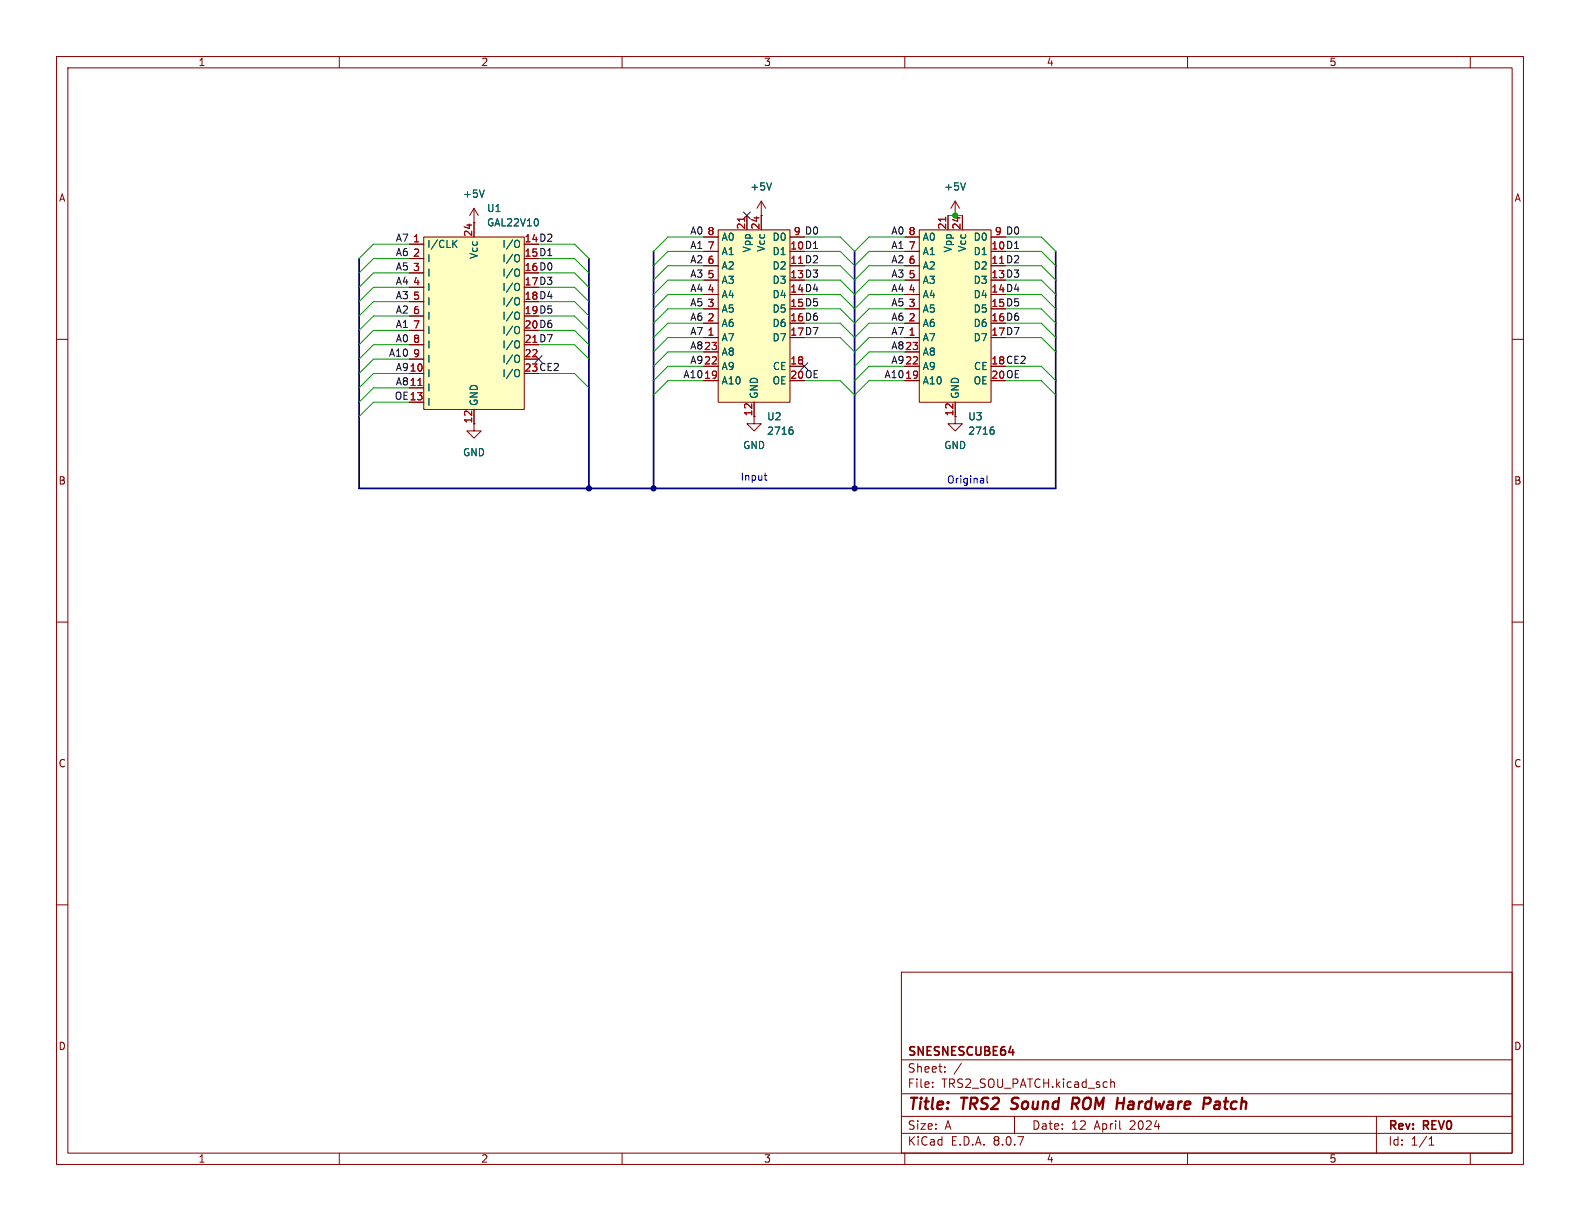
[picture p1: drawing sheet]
<svg xmlns="http://www.w3.org/2000/svg" width="279mm" height="216mm" viewBox="0 0 279 216" stroke-linecap="round" stroke-linejoin="round" font-family="sans-serif">
<g fill="none" stroke="#840000" stroke-width=".18">
<path d="M10 10h259.4v195.9h-259.4zM12 12h255.4v191.9h-255.4zM60 10v2M110 10v2M160 10v2M210 10v2M260 10v2M83.8 39.4h.1M83.8 36.8l-.7 1.3M83.8 36.8v2.6M83.8 36.8l.8 1.3M10 60h2"/>
<path d="M83.8 74.9v1.3h1.3l-1.3 1.3-1.3-1.3h1.3M133.3 73.7v1.2h1.3l-1.3 1.3-1.2-1.3h1.2M168.9 73.7v1.2h1.3l-1.3 1.3-1.3-1.3h1.3M267.4 60h2M10 110h2M267.4 110h2M10 160h2M159.4 171.9h108v32h-108zM267.4 160h2M159.4 197.4h108M159.4 193.4h108M159.4 187.4h108"/>
<path d="M164.9 192.1v.2M164.9 191.4v.1M167.1 189.4v.2M167.1 188.7v.1M170 188l-1.3 1.9M179.4 197.4v3M196.4 190.8v1.5M196.4 191.4l.2-.1 .4 .1 .1 .9M243.4 197.4v6.5M60 203.9v2M110 203.9v2M159.4 200.4h108"/>
<path d="M160 203.9v2M210 203.9v2M252.7 202.5h.9M252.7 201.4l.4-.4v1.5M260 203.9v2"/>
</g>
<path d="M178.8 196l.2 .1M179.1 194.3l-.2 .2 .1 .4M190.1 195.2l.6 .9M190.5 194.1h-.7l-.3 2M190.6 195.1l-1 .1M213 194.1l.9 .1a.58 .58 0 0 1-.3 1M215.5 194.8l-.6 .1M215.5 195.3h-.5a.4 .4 0 0 0-.3 .4 .4 .4 0 0 0 .2 .4h.5" fill="none" stroke="#840000" stroke-width=".4"/>
<path d="M178.4 186.1h.9" fill="none" stroke="#840000" stroke-width=".3"/>
<path d="M85.6 33.6l-.4 1.3" fill="none" stroke="#006464" stroke-width=".18"/>
<path d="M127 40.6h12.7v30.5h-12.7z" fill="#ffffc2"/>
<g fill="none" stroke="#840000" stroke-width=".18">
<path d="M132.1 38.1v2.5M134.6 38.1v2.5M124.5 59.7h2.5M124.5 57.2h2.5M124.5 54.6h2.5M124.5 52.1h2.5M124.5 49.5h2.5M124.5 47h2.5M124.5 44.5h2.5M124.5 41.9h2.5M127 40.6h12.7v30.5h-12.7zM139.7 41.9h2.5"/>
<path d="M124.5 64.8h2.5M124.5 67.3h2.5M124.5 62.2h2.5M133.3 71.1v2.6M139.7 64.8h2.5"/>
</g>
<path d="M131.7 38.4v.7" fill="none" stroke="#a90000" stroke-width=".18"/>
<path d="M139.9 75.5h.2M140 76l.3 .2v.3l-.3 .3" fill="none" stroke="#006464" stroke-width=".18"/>
<path d="M74.9 41.9h17.8v30.5h-17.8z" fill="#ffffc2"/>
<g fill="none" stroke="#840000" stroke-width=".18">
<path d="M83.8 39.4v2.5M168.9 38.1h.1M168.9 35.6l-.8 1.2M168.9 35.6v2.5M168.9 35.6l.8 1.2M72.4 43.2h2.5M72.4 45.7h2.5M72.4 48.3h2.5M72.4 50.8h2.5M72.4 53.3h2.5M72.4 55.9h2.5M72.4 58.4h2.5"/>
<path d="M74.9 41.9h17.8v30.5h-17.8zM72.4 66h2.5M72.4 68.6h2.5M72.4 71.1h2.5M72.4 63.5h2.5M72.4 61h2.5M83.8 72.4v2.5M92.7 63.5h2.5"/>
</g>
<g fill="none" stroke="#006464" stroke-width=".18">
<path d="M170.7 32.3l-.4 1.3M80.3 43l.5 .8M80.8 42.5l-.7 .7M91.6 45l.1 .1a.81 .81 0 0 1-.1 1.2M91.6 42.5l.1 .1a.81 .81 0 0 1-.1 1.2M91.6 47.6h.1a.81 .81 0 0 1-.1 1.2M91.6 50.1l.1 .1a.81 .81 0 0 1-.1 1.2M91.6 52.6l.1 .1a.81 .81 0 0 1-.1 1.2M91.6 55.2l.1 .1a.81 .81 0 0 1-.1 1.2M91.6 57.7l.1 .1a.81 .81 0 0 1-.1 1.2M91.6 60.3h.1a.81 .81 0 0 1-.1 1.2M91.6 62.8l.1 .1a.81 .81 0 0 1-.1 1.2"/>
<path d="M91.6 65.3l.1 .1a.81 .81 0 0 1-.1 1.2"/>
</g>
<path d="M73.9 68.2h.7" fill="none" stroke="#a90000" stroke-width=".18"/>
<path d="M162.6 40.6h12.7v30.5h-12.7z" fill="#ffffc2"/>
<g fill="none" stroke="#840000" stroke-width=".18">
<path d="M83.8 39.4h.1M83.8 39.4v2.5M132.1 38.1v2.5M134.6 38.1h.1M134.6 35.6l-.7 1.2M134.6 35.6v5M134.6 35.6l.8 1.2M167.6 38.1v2.5M168.9 38.1h.1M170.2 38.1v2.5M72.4 43.2h2.5M72.4 45.7h2.5"/>
<path d="M72.4 48.3h2.5M72.4 50.8h2.5M72.4 53.3h2.5M72.4 55.9h2.5M72.4 58.4h2.5M124.5 59.7h2.5M124.5 57.2h2.5M124.5 54.6h2.5M124.5 52.1h2.5M124.5 49.5h2.5M124.5 47h2.5M124.5 44.5h2.5"/>
<path d="M124.5 41.9h2.5M139.7 41.9h2.5M160 59.7h2.6M160 57.2h2.6M160 54.6h2.6M160 52.1h2.6M160 49.5h2.6M160 47h2.6M160 44.5h2.6M160 41.9h2.6M162.6 40.6h12.7v30.5h-12.7zM175.3 41.9h2.5"/>
<path d="M72.4 66h2.5M72.4 68.6h2.5M72.4 71.1h2.5M72.4 63.5h2.5M72.4 61h2.5M83.8 72.4v2.5M92.7 63.5h2.5M124.5 67.3h2.5M124.5 64.8h2.5M124.5 62.2h2.5M133.3 71.1v2.6M139.7 64.8h2.5"/>
<path d="M160 67.3h2.6M160 64.8h2.6M160 62.2h2.6M168.9 71.1v2.6"/>
</g>
<path d="M131.7 38.4v.7M167.2 38.4v.7M73.9 68.2h.7" fill="none" stroke="#a90000" stroke-width=".18"/>
<g fill="none" stroke="#006464" stroke-width=".18">
<path d="M85.6 33.6l-.4 1.3M136.4 32.3l-.4 1.3M170.7 32.3l-.4 1.3M80.3 43l.5 .8M80.8 42.5l-.7 .7M91.6 45l.1 .1a.81 .81 0 0 1-.1 1.2M91.6 42.5l.1 .1a.81 .81 0 0 1-.1 1.2M91.6 47.6h.1a.81 .81 0 0 1-.1 1.2M91.6 50.1l.1 .1a.81 .81 0 0 1-.1 1.2M91.6 52.6l.1 .1a.81 .81 0 0 1-.1 1.2M91.6 55.2l.1 .1a.81 .81 0 0 1-.1 1.2M91.6 57.7l.1 .1a.81 .81 0 0 1-.1 1.2"/>
<path d="M91.6 60.3h.1a.81 .81 0 0 1-.1 1.2M91.6 62.8l.1 .1a.81 .81 0 0 1-.1 1.2M91.6 65.3l.1 .1a.81 .81 0 0 1-.1 1.2M139.9 75.5h.2M140 76l.3 .2v.3l-.3 .3M175.4 75.5h.3M175.6 76l.2 .2v.3l-.2 .3"/>
</g>
<path d="M135.1 84.1h.5M135.3 84.7l.3 .2M174.6 84.1v1.1l.1 .2" fill="none" stroke="#0000c2" stroke-width=".18"/>
<path d="M104.1 45.7v40.7M115.6 44.5v41.9M151.1 44.5v41.9M186.7 44.5v41.9h-123.2v-40.7" fill="none" stroke="#000084" stroke-width=".3"/>
<g fill="none" stroke="#009600" stroke-width=".18">
<path d="M167.6 38.1h2.6M72.4 50.8h-6.4l-2.5 2.5M72.4 55.9h-6.4l-2.5 2.5M72.4 58.4h-6.4l-2.5 2.6M72.4 53.3h-6.4l-2.5 2.6M72.4 48.3h-6.4l-2.5 2.5M72.4 45.7h-6.4l-2.5 2.6M72.4 43.2h-6.4l-2.5 2.5M95.2 50.8h6.4l2.5 2.5M95.2 55.9h6.4l2.5 2.5M95.2 58.4h6.4l2.5 2.6M95.2 53.3h6.4l2.5 2.6"/>
<path d="M95.2 48.3h6.4l2.5 2.5M95.2 45.7h6.4l2.5 2.6M95.2 43.2h6.4l2.5 2.5M124.5 52.1h-6.4l-2.5 2.5M124.5 59.7h-6.4l-2.5 2.5M124.5 47h-6.4l-2.5 2.5M124.5 54.6h-6.4l-2.5 2.6M124.5 57.2h-6.4l-2.5 2.5M124.5 49.5h-6.4l-2.5 2.6M124.5 41.9h-6.4l-2.5 2.6M124.5 44.5h-6.4l-2.5 2.5M142.2 52.1h6.4l2.5 2.5 2.6-2.5h6.3"/>
<path d="M142.2 59.7h6.4l2.5 2.5 2.6-2.5h6.3M142.2 47h6.4l2.5 2.5 2.6-2.5h6.3M142.2 54.6h6.4l2.5 2.6 2.6-2.6h6.3M142.2 57.2h6.4l2.5 2.5 2.6-2.5h6.3M142.2 49.5h6.4l2.5 2.6 2.6-2.6h6.3M142.2 41.9h6.4l2.5 2.6 2.6-2.6h6.3M142.2 44.5h6.4l2.5 2.5 2.6-2.5h6.3M177.8 52.1h6.3l2.6 2.5M177.8 59.7h6.3l2.6 2.5M177.8 47h6.3l2.6 2.5M177.8 54.6h6.3l2.6 2.6M177.8 57.2h6.3l2.6 2.5"/>
<path d="M177.8 49.5h6.3l2.6 2.6M177.8 41.9h6.3l2.6 2.6M177.8 44.5h6.3l2.6 2.5M72.4 66h-6.4l-2.5 2.6M72.4 61h-6.4l-2.5 2.5M72.4 63.5h-6.4l-2.5 2.5M72.4 68.6h-6.4l-2.5 2.5M72.4 71.1h-6.4l-2.5 2.6M95.2 66h6.4l2.5 2.6M95.2 61h6.4l2.5 2.5M124.5 64.8h-6.4l-2.5 2.5M124.5 62.2h-6.4l-2.5 2.6"/>
<path d="M124.5 67.3h-6.4l-2.5 2.6M142.2 67.3h6.4l2.5 2.6 2.6-2.6h6.3M160 64.8h-6.3l-2.6 2.5M160 62.2h-6.3l-2.6 2.6M177.8 64.8h6.3l2.6 2.5M177.8 67.3h6.3l2.6 2.6"/>
</g>
<path d="M131.5 37.5l1.2 1.2M132.7 37.5l-1.2 1.2M94.6 62.9l1.3 1.2M95.9 62.9l-1.3 1.2M141.6 64.2l1.2 1.2M142.8 64.2l-1.2 1.2" fill="none" stroke="#000084" stroke-width=".18"/>
<g fill="#000084" stroke="#000084" stroke-width=".18">
<circle cx="115.6" cy="86.4" r=".46"/>
<circle cx="104.1" cy="86.4" r=".46"/>
<circle cx="151.1" cy="86.4" r=".46"/>
</g>
<circle cx="168.9" cy="38.1" r=".46" fill="#009600" stroke="#009600" stroke-width=".18"/>
<g font-size="2.8" fill="#840000">
<text x="160.4" y="196.8">Title:</text>
<text x="170.1" y="196.8">TRS2</text>
<text x="179.7" y="196.8">Sound</text>
<text x="191.2" y="196.8">ROM</text>
<text x="199.9" y="196.8">Hardware</text>
<text x="216" y="196.8">Patch</text>
</g>
<g font-size="2.1" fill="#840000">
<text x="160.4" y="189.9">Sheet:</text>
<text x="160.4" y="187.1">SNESNESCUBE64</text>
<text x="160.4" y="192.6">File:</text>
<text x="166.5" y="192.6">TRS2_SOU_PATCH.kicad_sch</text>
<text x="160.4" y="202.8">KiCad</text>
<text x="160.4" y="200">Size:</text>
<text x="167.1" y="200">A</text>
<text x="168.1" y="202.8">E.D.A.</text>
<text x="175.7" y="202.8">8.0.7</text>
<text x="182.4" y="200">Date:</text>
<text x="189.4" y="200">12</text>
<text x="193.6" y="200">April</text>
<text x="199.9" y="200">2024</text>
<text x="245.4" y="200.2">Rev:</text>
<text x="245.4" y="202.8">Id:</text>
<text x="249.5" y="202.8">1/1</text>
<text x="251.8" y="200.2">REV0</text>
</g>
<g font-size="1.8" fill="#840000">
<text x="35" y="11.9">1</text>
<text x="85" y="11.9">2</text>
<text x="135" y="11.9">3</text>
<text x="185" y="11.9">4</text>
<text x="235" y="11.9">5</text>
<text x="10.3" y="35.9">A</text>
<text x="267.7" y="35.9">A</text>
<text x="92.7" y="45.5">15 D1</text>
<text x="92.7" y="42.9">14 D2</text>
<text x="139.7" y="44.2">10 D1</text>
<text x="175.2" y="44.2">10 D1</text>
<text x="92.7" y="48">16 D0</text>
<text x="92.7" y="50.5">17 D3</text>
<text x="92.7" y="53.1">18 D4</text>
<text x="139.7" y="49.3">13 D3</text>
<text x="139.7" y="51.8">14 D4</text>
<text x="175.2" y="49.3">13 D3</text>
<text x="175.2" y="51.8">14 D4</text>
<text x="92.7" y="55.6">19 D5</text>
<text x="92.7" y="58.2">20 D6</text>
<text x="139.7" y="54.4">15 D5</text>
<text x="139.7" y="56.9">16 D6</text>
<text x="139.7" y="59.4">17 D7</text>
<text x="175.2" y="54.4">15 D5</text>
<text x="175.2" y="56.9">16 D6</text>
<text x="175.2" y="59.4">17 D7</text>
<text x="92.7" y="65.8">23 CE2</text>
<text x="175.2" y="64.5">18 CE2</text>
<text x="139.7" y="67.1">20 OE</text>
<text x="175.2" y="67.1">20 OE</text>
<text x="168.7" y="73.7" transform="rotate(-90 168.7 73.7)">12</text>
<text x="10.3" y="85.9">B</text>
<text x="267.7" y="85.9">B</text>
<text x="10.3" y="135.9">C</text>
<text x="267.7" y="135.9">C</text>
<text x="10.3" y="185.9">D</text>
<text x="267.7" y="185.9">D</text>
<text x="35" y="205.8">1</text>
<text x="85" y="205.8">2</text>
<text x="135" y="205.8">3</text>
<text x="185" y="205.8">4</text>
<text x="235" y="205.8">5</text>
</g>
<g font-size="1.8" fill="#006464">
<text x="81.8" y="35.2">+5V</text>
<text x="132.6" y="33.9">+5V</text>
<text x="166.9" y="33.9">+5V</text>
<text x="86" y="40.2">GAL22V10</text>
<text x="86" y="37.7">U1</text>
<text x="75.4" y="44">I/CLK</text>
<text x="75.4" y="46.6">I</text>
<text x="84.7" y="45.9" transform="rotate(-90 84.7 45.9)">Vcc</text>
<text x="88.7" y="46.6">I/O</text>
<text x="88.7" y="44">I/O</text>
<text x="127.5" y="47.9">A2</text>
<text x="127.5" y="45.3">A1</text>
<text x="127.5" y="42.8">A0</text>
<text x="132.9" y="44.7" transform="rotate(-90 132.9 44.7)">Vpp</text>
<text x="135.5" y="44.6" transform="rotate(-90 135.5 44.6)">Vcc</text>
<text x="136.5" y="45.3">D1</text>
<text x="136.5" y="47.9">D2</text>
<text x="136.5" y="42.8">D0</text>
<text x="163.1" y="47.9">A2</text>
<text x="163.1" y="45.3">A1</text>
<text x="163.1" y="42.8">A0</text>
<text x="168.5" y="44.7" transform="rotate(-90 168.5 44.7)">Vpp</text>
<text x="171" y="44.6" transform="rotate(-90 171 44.6)">Vcc</text>
<text x="172.1" y="45.3">D1</text>
<text x="172.1" y="47.9">D2</text>
<text x="172.1" y="42.8">D0</text>
<text x="75.4" y="49.1">I</text>
<text x="75.4" y="51.7">I</text>
<text x="88.7" y="49.1">I/O</text>
<text x="88.7" y="51.7">I/O</text>
<text x="127.5" y="52.9">A4</text>
<text x="127.5" y="50.4">A3</text>
<text x="136.5" y="50.4">D3</text>
<text x="136.5" y="52.9">D4</text>
<text x="163.1" y="52.9">A4</text>
<text x="163.1" y="50.4">A3</text>
<text x="172.1" y="50.4">D3</text>
<text x="172.1" y="52.9">D4</text>
<text x="75.4" y="54.2">I</text>
<text x="75.4" y="56.7">I</text>
<text x="75.4" y="59.3">I</text>
<text x="88.7" y="54.2">I/O</text>
<text x="88.7" y="56.7">I/O</text>
<text x="88.7" y="59.3">I/O</text>
<text x="127.5" y="58">A6</text>
<text x="127.5" y="55.5">A5</text>
<text x="136.5" y="55.5">D5</text>
<text x="136.5" y="58">D6</text>
<text x="163.1" y="58">A6</text>
<text x="163.1" y="55.5">A5</text>
<text x="172.1" y="55.5">D5</text>
<text x="172.1" y="58">D6</text>
<text x="75.4" y="61.8">I</text>
<text x="75.4" y="64.4">I</text>
<text x="88.7" y="61.8">I/O</text>
<text x="88.7" y="64.4">I/O</text>
<text x="127.5" y="60.6">A7</text>
<text x="127.5" y="65.6">A9</text>
<text x="127.5" y="63.1">A8</text>
<text x="136.5" y="60.6">D7</text>
<text x="136.6" y="65.6">CE</text>
<text x="163.1" y="60.6">A7</text>
<text x="163.1" y="65.6">A9</text>
<text x="163.1" y="63.1">A8</text>
<text x="172.1" y="60.6">D7</text>
<text x="172.1" y="65.6">CE</text>
<text x="75.4" y="66.9">I</text>
<text x="75.4" y="69.4">I</text>
<text x="75.4" y="72">I</text>
<text x="84.7" y="71.9" transform="rotate(-90 84.7 71.9)">GND</text>
<text x="88.7" y="66.9">I/O</text>
<text x="127.5" y="68.2">A10</text>
<text x="134.2" y="70.6" transform="rotate(-90 134.2 70.6)">GND</text>
<text x="136.5" y="68.2">OE</text>
<text x="163.1" y="68.2">A10</text>
<text x="169.8" y="70.6" transform="rotate(-90 169.8 70.6)">GND</text>
<text x="172.1" y="68.2">OE</text>
<text x="135.6" y="74.5">U2</text>
<text x="135.6" y="77.1">2716</text>
<text x="171.1" y="74.5">U3</text>
<text x="171.1" y="77.1">2716</text>
<text x="81.8" y="80.9">GND</text>
<text x="131.3" y="79.6">GND</text>
<text x="166.9" y="79.6">GND</text>
</g>
<g font-size="1.8" fill="#a90000">
<text x="83.6" y="42" transform="rotate(-90 83.6 42)">24</text>
<text x="125" y="41.7">8</text>
<text x="131.8" y="40.7" transform="rotate(-90 131.8 40.7)">21</text>
<text x="134.4" y="40.7" transform="rotate(-90 134.4 40.7)">24</text>
<text x="140.3" y="41.7">9</text>
<text x="160.6" y="41.7">8</text>
<text x="167.4" y="40.7" transform="rotate(-90 167.4 40.7)">21</text>
<text x="169.9" y="40.7" transform="rotate(-90 169.9 40.7)">24</text>
<text x="175.8" y="41.7">9</text>
<text x="73" y="42.9">1</text>
<text x="73" y="45.5">2</text>
<text x="92.7" y="45.5">15</text>
<text x="92.7" y="42.9">14</text>
<text x="125" y="46.7">6</text>
<text x="125" y="44.2">7</text>
<text x="139.7" y="46.7">11 D2</text>
<text x="139.7" y="44.2">10</text>
<text x="139.7" y="46.7">11</text>
<text x="160.6" y="46.7">6</text>
<text x="160.6" y="44.2">7</text>
<text x="175.2" y="46.7">11 D2</text>
<text x="175.2" y="44.2">10</text>
<text x="175.2" y="46.7">11</text>
<text x="73" y="48">3</text>
<text x="73" y="50.5">4</text>
<text x="73" y="53.1">5</text>
<text x="92.7" y="48">16</text>
<text x="92.7" y="50.5">17</text>
<text x="92.7" y="53.1">18</text>
<text x="125" y="51.8">4</text>
<text x="125" y="49.3">5</text>
<text x="139.7" y="49.3">13</text>
<text x="139.7" y="51.8">14</text>
<text x="160.6" y="51.8">4</text>
<text x="160.6" y="49.3">5</text>
<text x="175.2" y="49.3">13</text>
<text x="175.2" y="51.8">14</text>
<text x="73" y="55.6">6</text>
<text x="73" y="58.2">7</text>
<text x="92.7" y="55.6">19</text>
<text x="92.7" y="58.2">20</text>
<text x="125" y="59.4">1</text>
<text x="125" y="56.9">2</text>
<text x="125" y="54.4">3</text>
<text x="139.7" y="54.4">15</text>
<text x="139.7" y="56.9">16</text>
<text x="139.7" y="59.4">17</text>
<text x="160.6" y="59.4">1</text>
<text x="160.6" y="56.9">2</text>
<text x="160.6" y="54.4">3</text>
<text x="175.2" y="54.4">15</text>
<text x="175.2" y="56.9">16</text>
<text x="175.2" y="59.4">17</text>
<text x="72.3" y="65.8">10</text>
<text x="73" y="60.7">8</text>
<text x="73" y="63.2">9</text>
<text x="92.7" y="60.7">21 D7</text>
<text x="92.7" y="63.2">22</text>
<text x="92.7" y="60.7">21</text>
<text x="92.7" y="65.8">23</text>
<text x="124.4" y="64.5">22</text>
<text x="124.4" y="62">23</text>
<text x="139.7" y="64.5">18</text>
<text x="160" y="64.5">22</text>
<text x="160" y="62">23</text>
<text x="175.2" y="64.5">18</text>
<text x="72.3" y="68.3">11</text>
<text x="72.3" y="70.9">13</text>
<text x="124.4" y="67.1">19</text>
<text x="139.7" y="67.1">20</text>
<text x="160" y="67.1">19</text>
<text x="175.2" y="67.1">20</text>
<text x="83.6" y="75" transform="rotate(-90 83.6 75)">12</text>
<text x="133.1" y="73.7" transform="rotate(-90 133.1 73.7)">12</text>
</g>
<g font-size="1.8" fill="#0f0f0f">
<text x="122" y="41.6">A0</text>
<text x="140.3" y="41.7">9 D0</text>
<text x="157.5" y="41.6">A0</text>
<text x="175.8" y="41.7">9 D0</text>
<text x="69.9" y="47.9">A5</text>
<text x="69.9" y="45.4">A6</text>
<text x="69.9" y="42.8">A7</text>
<text x="122" y="46.6">A2</text>
<text x="122" y="44.1">A1</text>
<text x="157.5" y="46.6">A2</text>
<text x="157.5" y="44.1">A1</text>
<text x="69.9" y="50.5">A4</text>
<text x="69.9" y="53">A3</text>
<text x="122" y="49.2">A3</text>
<text x="122" y="51.7">A4</text>
<text x="157.5" y="51.7">A4</text>
<text x="157.5" y="49.2">A3</text>
<text x="69.9" y="55.5">A2</text>
<text x="69.9" y="58.1">A1</text>
<text x="122" y="54.3">A5</text>
<text x="122" y="56.8">A6</text>
<text x="122" y="59.3">A7</text>
<text x="157.5" y="56.8">A6</text>
<text x="157.5" y="54.3">A5</text>
<text x="157.5" y="59.3">A7</text>
<text x="68.7" y="63.2">A10</text>
<text x="69.9" y="60.6">A0</text>
<text x="69.9" y="65.7">A910</text>
<text x="122" y="64.4">A922</text>
<text x="122" y="61.9">A823</text>
<text x="157.5" y="61.9">A823</text>
<text x="157.5" y="64.4">A922</text>
<text x="69.7" y="70.8">OE13</text>
<text x="69.9" y="68.2">A811</text>
<text x="120.7" y="67">A10</text>
<text x="156.3" y="67">A10</text>
</g>
<g font-size="1.8" fill="#0000c2">
<text x="130.9" y="85.2">Input</text>
<text x="167.4" y="85.7">Original</text>
</g>
</svg>
